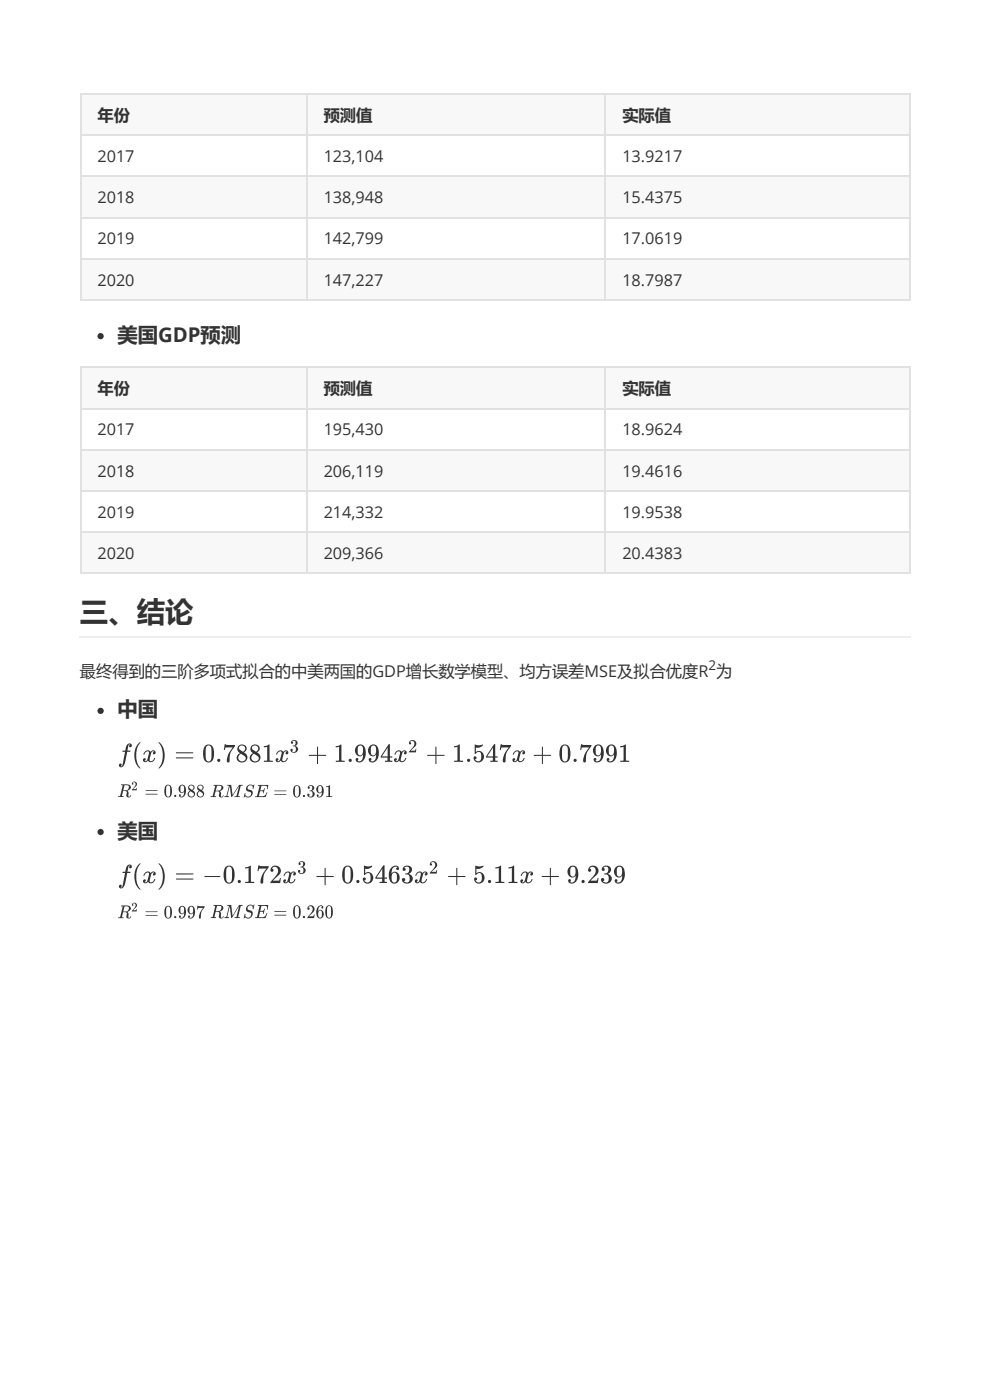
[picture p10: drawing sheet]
<svg xmlns="http://www.w3.org/2000/svg" width="210mm" height="297mm" viewBox="0 0 210 297" stroke-linecap="round" stroke-linejoin="round" font-family="sans-serif">
<g fill="#f8f8f8">
<path d="M16.9 19.8h48v8.7h-48z"/>
<path d="M64.9 19.8h63.2v8.7h-63.2z"/>
<path d="M128.1 19.8h64.6v8.7h-64.6z"/>
<path d="M16.9 37.2h48v8.8h-48z"/>
<path d="M64.9 37.2h63.2v8.8h-63.2z"/>
<path d="M128.1 37.2h64.6v8.8h-64.6z"/>
<path d="M16.9 54.7h48v8.7h-48z"/>
<path d="M64.9 54.7h63.2v8.7h-63.2z"/>
<path d="M128.1 54.7h64.6v8.7h-64.6z"/>
</g>
<path d="M16.9 19.9h176.1M17.1 19.8v43.9M65 19.8v43.9M128.2 19.8v43.9M192.8 19.8v43.9M16.9 37.4h176.1M16.9 28.6h176.1M16.9 54.8h176.1M16.9 46.1h176.1M16.9 63.6h176.1" fill="none" stroke="#dfe2e5" stroke-width=".26"/>
<g fill="#f8f8f8">
<path d="M16.9 77.7h48v8.8h-48z"/>
<path d="M64.9 77.7h63.2v8.8h-63.2z"/>
<path d="M128.1 77.7h64.6v8.8h-64.6z"/>
<path d="M16.9 95.2h48v8.7h-48z"/>
<path d="M64.9 95.2h63.2v8.7h-63.2z"/>
<path d="M128.1 95.2h64.6v8.7h-64.6z"/>
<path d="M16.9 112.7h48v8.7h-48z"/>
<path d="M64.9 112.7h63.2v8.7h-63.2z"/>
<path d="M128.1 112.7h64.6v8.7h-64.6z"/>
</g>
<path d="M16.9 77.9h176.1M17.1 77.7v44M65 77.7v44M128.2 77.7v44M192.8 77.7v44M16.9 95.3h176.1M16.9 86.6h176.1M16.9 112.8h176.1M16.9 104.1h176.1M16.9 121.5h176.1" fill="none" stroke="#dfe2e5" stroke-width=".26"/>
<circle cx="21.3" cy="71.2" r=".66" fill="#333"/>
<path d="M16.9 135h176.1" fill="none" stroke="#eee" stroke-width=".26"/>
<g fill="#333">
<path d="M27 157.8a.51 .51 0 0 1 .6-.3 .51 .51 0 0 1 .3 .6l-.2 .2h-.3v-.3l.2-.2h-.3l-.3 1.3h.6v.1l-.7 .1a5.4 5.4 0 0 1-1 3.2 .41 .41 0 0 1-.7-.1 .41 .41 0 0 1 .5-.5l-.1 .5 .2-.1 .2-.3 .5-2.7h-.6l.1-.2a.48 .48 0 0 0 .5-.1 .48 .48 0 0 0 .2-.5z"/>
<path d="M29.5 157.4l.3-.1a4.7 4.7 0 0 0 0 5.5 3.4 3.4 0 0 1-1.2-3.9l.5-1z"/>
<path d="M30.7 159.3l.6-.3 .6 .4a.52 .52 0 0 1 .8-.4 .52 .52 0 0 1 0 .8h-.2l-.1-.2 .3-.3h-.5a3 3 0 0 0-.4 2 1.08 1.08 0 0 0 1-.7h.1a.87 .87 0 0 1-.6 .8 .87 .87 0 0 1-1-.2 .51 .51 0 0 1-.7 .3 .51 .51 0 0 1-.1-.8h.1a.29 .29 0 0 1 .2 .3 .29 .29 0 0 1-.2 .2v.1a.47 .47 0 0 0 .5-.1 .47 .47 0 0 0 .2-.5l.1-.4a.73 .73 0 0 0-.1-1.1l-.4 .2-.3 .5h-.2z"/>
<path d="M33.6 157.3a3.6 3.6 0 0 1 1 4.4l-.4 .7-.6 .5a4.7 4.7 0 0 0 0-5.6z"/>
<path d="M47.6 157.7l.6 .2h1.6l-.4 .7a3.7 3.7 0 0 0-.8 2.8 .3 .3 0 0 1-.4 .2 .3 .3 0 0 1-.2-.4 4.6 4.6 0 0 1 1.3-2.8h-1.3a.42 .42 0 0 0-.4 .5h-.2z"/>
<path d="M55.9 158.1l1.2-.3v3.3l.7 .1v.3h-1.9v-.3l.7-.1v-2.9l-.7 .2z"/>
<path d="M58.8 159.3l.6-.3 .6 .4a.52 .52 0 0 1 .8-.4 .52 .52 0 0 1 .1 .8h-.3l-.1-.2 .3-.3h-.5a3 3 0 0 0-.4 2 1.08 1.08 0 0 0 1-.7h.1a.87 .87 0 0 1-.6 .8 .87 .87 0 0 1-1-.2 .51 .51 0 0 1-.7 .3 .51 .51 0 0 1-.1-.8h.1a.29 .29 0 0 1 .2 .3 .29 .29 0 0 1-.2 .2v.1a.47 .47 0 0 0 .6-.1 .47 .47 0 0 0 .1-.5l.1-.4a.73 .73 0 0 0-.1-1.1l-.4 .2-.3 .5h-.2z"/>
<path d="M61.8 157a.67 .67 0 0 1 1.1 .1 .67 .67 0 0 1-.4 1 .78 .78 0 0 1 .6 1.1 .78 .78 0 0 1-1.2 .3 .38 .38 0 0 1-.4-.4 .38 .38 0 0 1 .4-.4 .25 .25 0 0 1 .1 .3 .25 .25 0 0 1-.2 .2 .58 .58 0 0 0 .9-.3 .58 .58 0 0 0-.5-.7l-.2-.2a.52 .52 0 0 0 .6-.4 .52 .52 0 0 0-.4-.6l-.3 .2a.25 .25 0 0 1 .2 .3 .25 .25 0 0 1-.4 .1 .25 .25 0 0 1-.1-.4z"/>
<path d="M65.4 160h1.7l.2-1.8 .1 1.8 1.7 .1-1.7 .1v1.6l-.2 .1-.1-1.7h-1.6z"/>
<path d="M71.1 158.1l1.2-.3v3.3l.7 .1v.3h-1.9v-.3l.7-.1v-2.9l-.7 .2z"/>
<path d="M83.8 159.3l.7-.3 .6 .4a.52 .52 0 0 1 .8-.4 .52 .52 0 0 1 0 .8h-.2l-.1-.2 .2-.3h-.4a3 3 0 0 0-.4 2 1.08 1.08 0 0 0 1-.7 .87 .87 0 0 1-.5 .8 .87 .87 0 0 1-1-.2 .51 .51 0 0 1-.7 .3 .51 .51 0 0 1-.1-.8h.1a.29 .29 0 0 1 .2 .3 .29 .29 0 0 1-.2 .2v.1a.47 .47 0 0 0 .5-.1 .47 .47 0 0 0 .2-.5l.1-.4a.73 .73 0 0 0-.1-1.1l-.5 .2-.2 .5h-.2z"/>
<path d="M86.8 157a.85 .85 0 0 1 1.3 .3 .85 .85 0 0 1-.5 1.2l-.6 .6h.9l.1-.4h.2l-.1 .7h-1.5l.7-.9a.84 .84 0 0 0 0-1.5l-.4 .3a.24 .24 0 0 1 .2 .2 .24 .24 0 0 1-.2 .3 .24 .24 0 0 1-.3-.3z"/>
<path d="M90.5 160h1.7l.1-1.8 .1 1.8 1.8 .1-1.8 .1v1.6l-.1 .1-.1-1.7h-1.6z"/>
<path d="M96.2 158.1l1.2-.3v3.3l.7 .1v.3h-1.9v-.3l.7-.1v-2.9l-.7 .2z"/>
<path d="M100.6 157.8a2.24 2.24 0 0 0 1.7 0 1.2 1.2 0 0 1-1.5 .6v1a1.19 1.19 0 0 1 1.6 .3 1.19 1.19 0 0 1-.2 1.6 1.19 1.19 0 0 1-1.6 0 .53 .53 0 0 1-.4-.5 .53 .53 0 0 1 .4-.5 .31 .31 0 0 1 .3 .3 .31 .31 0 0 1-.3 .3 .74 .74 0 0 0 1 .4 .74 .74 0 0 0 .3-1 .69 .69 0 0 0-.3-.9 .69 .69 0 0 0-.9 .4z"/>
<path d="M106 157.7l.6 .2h1.6l-.3 .7a3.7 3.7 0 0 0-.9 2.8 .3 .3 0 0 1-.3 .2 .3 .3 0 0 1-.2-.4 4.6 4.6 0 0 1 1.2-2.8h-1.2a.42 .42 0 0 0-.4 .5h-.2z"/>
<path d="M108.9 159.3l.7-.3 .6 .4a.52 .52 0 0 1 .7-.4 .52 .52 0 0 1 .1 .8h-.2l-.2-.2 .3-.3h-.4a3 3 0 0 0-.5 2 1.08 1.08 0 0 0 1-.7h.1a.87 .87 0 0 1-.6 .8 .87 .87 0 0 1-.9-.2 .51 .51 0 0 1-.8 .3 .51 .51 0 0 1-.1-.8h.2a.29 .29 0 0 1 .2 .3 .29 .29 0 0 1-.3 .2l.1 .1a.47 .47 0 0 0 .5-.1 .47 .47 0 0 0 .1-.5l.1-.4a.73 .73 0 0 0-.1-1.1l-.4 .2-.3 .5h-.1z"/>
<path d="M113.1 160h1.7l.1-1.8 .1 1.8 1.7 .1-1.7 .1v1.6l-.1 .1-.1-1.7h-1.7z"/>
<path d="M123.1 157.7l.6 .2h1.6l-.4 .7a3.7 3.7 0 0 0-.8 2.8 .3 .3 0 0 1-.4 .2 .3 .3 0 0 1-.2-.4 4.6 4.6 0 0 1 1.3-2.8h-1.3a.42 .42 0 0 0-.4 .5h-.2z"/>
<path d="M131.4 158.1l1.2-.3v3.3l.7 .1v.3h-1.9v-.3l.7-.1v-2.9l-.7 .2z"/>
<path d="M28.1 165.8a.59 .59 0 0 1 .9 .2 .59 .59 0 0 1-.4 .8l-.4 .4a.54 .54 0 0 0 .8-.2l-.1 .5h-1l.6-.8a.55 .55 0 0 0 .2-.5 .55 .55 0 0 0-.4-.4l-.1 .2a.17 .17 0 0 1 0 .3 .18 .18 0 0 1-.3-.2z"/>
<path d="M48.2 166.3l.8 .1 .3 2.1 1.3-2.1 .8-.1v.2l-.4 .1-.6 2.1 .4 .1a.36 .36 0 0 1-.6 .1h-.5l.4-.2 .5-2.2-1.6 2.4-.3-2.3-.5 2 .3 .1v.2h-.9l-.1-.1a.6 .6 0 0 0 .6-.8l.4-1.5h-.4z"/>
<path d="M52.3 166.6l.3-.2a.82 .82 0 0 1 1 .1l.3-.2-.2 .8-.2 .1a.54 .54 0 0 0-.5-.8 .54 .54 0 0 0-.4 .9 .88 .88 0 0 1 .8 1.2 .88 .88 0 0 1-1.4 .3l-.4 .2 .2-.9h.2a.59 .59 0 0 0 .5 .7 .59 .59 0 0 0 .6-.6 .59 .59 0 0 0-.7-.5 .67 .67 0 0 1-.1-1.1z"/>
<path d="M54.7 166.3h2.1l-.1 .9-.1 .1a.58 .58 0 0 0-.2-.7 .58 .58 0 0 0-.7-.1h-.3l-.3 .9a.58 .58 0 0 0 .9-.3l-.2 1h-.1v-.4h-.6l-.3 1a1.23 1.23 0 0 0 1.8-.8l-.4 1h-2.2l.5-.3 .5-2-.4-.1z"/>
<path d="M65.4 166.6a.65 .65 0 0 1 1 0 .65 .65 0 0 1-.3 1 .73 .73 0 0 1 .5 .9 .73 .73 0 0 1-1 .5 .43 .43 0 0 1-.5-.3 .43 .43 0 0 1 .2-.5 .24 .24 0 0 1 .3 .2 .24 .24 0 0 1-.3 .3 .56 .56 0 0 0 .9-.3 .56 .56 0 0 0-.5-.7l-.1-.1a.5 .5 0 0 0 .5-.5 .5 .5 0 0 0-.4-.5l-.3 .1a.22 .22 0 0 1 .2 .3 .22 .22 0 0 1-.2 .2 .22 .22 0 0 1-.2-.3z"/>
<path d="M69.1 166.6l.8-.2v2.3h.5v.2h-1.3v-.2h.5v-2l-.5 .1z"/>
<path d="M27 183.4a.51 .51 0 0 1 .6-.2 .51 .51 0 0 1 .3 .6l-.2 .2h-.3v-.3l.2-.2h-.3l-.3 1.2h.6v.2l-.7 .1a5.4 5.4 0 0 1-1 3.2 .41 .41 0 0 1-.7-.1 .41 .41 0 0 1 .5-.6l.1 .3-.2 .3 .3-.3 .6-2.8h-.5v-.2a.48 .48 0 0 0 .5-.1 .48 .48 0 0 0 .2-.6z"/>
<path d="M29.5 183.1l.3-.1a4.7 4.7 0 0 0 0 5.5 3.4 3.4 0 0 1-1.2-3.9l.5-1z"/>
<path d="M30.7 185l.6-.3 .6 .3a.52 .52 0 0 1 .8-.3 .52 .52 0 0 1 .1 .8h-.3l-.1-.2 .3-.3h-.5a3 3 0 0 0-.4 1.9 1.08 1.08 0 0 0 1-.6h.1a.87 .87 0 0 1-.6 .8 .87 .87 0 0 1-1-.2 .51 .51 0 0 1-.7 .3 .51 .51 0 0 1-.1-.8l.1-.1a.29 .29 0 0 1 .2 .3 .29 .29 0 0 1-.2 .3 .47 .47 0 0 0 .6 0 .47 .47 0 0 0 .1-.5l.1-.4a.73 .73 0 0 0-.1-1.1l-.4 .2-.3 .5h-.2z"/>
<path d="M33.6 183a3.6 3.6 0 0 1 1 4.4l-.4 .7-.6 .4a4.7 4.7 0 0 0 0-5.5z"/>
<path d="M43.3 185.7l3.3-.1 .1 .1-.1 .2h-3.2z"/>
<path d="M51.9 183.8l1.2-.3v3.3l.7 .1v.2h-1.9v-.2l.7-.1v-2.9l-.7 .1z"/>
<path d="M54.7 183.4l.6 .1 1.6 .1-.4 .7a3.7 3.7 0 0 0-.8 2.8 .3 .3 0 0 1-.3 .1 .3 .3 0 0 1-.2-.3 4.6 4.6 0 0 1 1.2-2.8h-1.2a.42 .42 0 0 0-.4 .5h-.3z"/>
<path d="M57.6 183.7a1.16 1.16 0 0 1 1.7 .3 1.16 1.16 0 0 1-.5 1.6l-1 1h1.3l.2-.5h.2l-.2 1h-2v-.2l.9-1a1.36 1.36 0 0 0 .2-2.2 .61 .61 0 0 0-.8 .4 .33 .33 0 0 1 .3 .3 .33 .33 0 0 1-.3 .4 .33 .33 0 0 1-.3-.4z"/>
<path d="M60.4 185l.6-.3 .6 .3a.52 .52 0 0 1 .8-.3 .52 .52 0 0 1 0 .8h-.2l-.1-.2 .3-.3h-.5a3 3 0 0 0-.4 1.9 1.08 1.08 0 0 0 1-.6h.1a.87 .87 0 0 1-.6 .8 .87 .87 0 0 1-1-.2 .51 .51 0 0 1-.7 .3 .51 .51 0 0 1-.1-.8l.1-.1a.29 .29 0 0 1 .2 .3 .29 .29 0 0 1-.2 .3 .47 .47 0 0 0 .5 0 .47 .47 0 0 0 .2-.5l.1-.4a.73 .73 0 0 0-.1-1.1l-.4 .2-.3 .5h-.2z"/>
<path d="M63.4 182.7a.67 .67 0 0 1 1.1 0 .67 .67 0 0 1-.4 1.1 .76 .76 0 0 1 .6 .9 .76 .76 0 0 1-1 .5 .45 .45 0 0 1-.5-.3 .45 .45 0 0 1 .2-.5 .25 .25 0 0 1 .2 .2 .25 .25 0 0 1-.2 .3 .58 .58 0 0 0 .9-.3 .58 .58 0 0 0-.5-.8l-.2-.1a.52 .52 0 0 0 .6-.4 .52 .52 0 0 0-.4-.6l-.3 .1a.26 .26 0 0 1 .2 .4 .26 .26 0 0 1-.4 .1 .26 .26 0 0 1-.1-.4z"/>
<path d="M67 185.7l1.8-.1 .1-1.7 .1 1.7 1.7 .1-1.7 .2v1.6l-.1 .1-.1-1.7h-1.7z"/>
<path d="M77.1 183.4h.1a2.24 2.24 0 0 0 1.6 .1 1.2 1.2 0 0 1-1.5 .6v1a1.19 1.19 0 0 1 1.6 .3 1.19 1.19 0 0 1-.2 1.6 1.19 1.19 0 0 1-1.6 0 .53 .53 0 0 1-.3-.6 .53 .53 0 0 1 .4-.5 .32 .32 0 0 1 .3 .4 .32 .32 0 0 1-.4 .3 .74 .74 0 0 0 1 .4 .74 .74 0 0 0 .4-1 .69 .69 0 0 0-.4-.9 .69 .69 0 0 0-.9 .3z"/>
<path d="M85.5 183.7a.95 .95 0 0 1 1.6 .1 .95 .95 0 0 1-.5 1.4 1.04 1.04 0 0 1 .8 1.2 1.04 1.04 0 0 1-1.2 .9 .77 .77 0 0 1-.8-.3 .77 .77 0 0 1-.1-.9 .36 .36 0 0 1 .5 .2 .36 .36 0 0 1-.3 .5 .72 .72 0 0 0 1 .2 .72 .72 0 0 0 .3-.9 .94 .94 0 0 0-1-.9 .82 .82 0 0 0 .8-.6 .82 .82 0 0 0-.4-.9l-.6 .2a.36 .36 0 0 1 .3 .5 .36 .36 0 0 1-.5 .2 .36 .36 0 0 1-.1-.6z"/>
<path d="M88.3 185l.6-.3 .6 .3a.52 .52 0 0 1 .8-.3 .52 .52 0 0 1 0 .8h-.2l-.1-.2 .3-.3h-.5a3 3 0 0 0-.4 1.9 1.08 1.08 0 0 0 1-.6 .87 .87 0 0 1-.5 .8 .87 .87 0 0 1-1-.2 .51 .51 0 0 1-.7 .3 .51 .51 0 0 1-.1-.8l.1-.1a.29 .29 0 0 1 .2 .3 .29 .29 0 0 1-.2 .3 .47 .47 0 0 0 .5 0 .47 .47 0 0 0 .2-.5l.1-.4a.73 .73 0 0 0-.1-1.1l-.4 .2-.3 .5h-.2z"/>
<path d="M91.2 182.7a.85 .85 0 0 1 1.3 .3 .85 .85 0 0 1-.5 1.2l-.6 .6 1-.1v-.3h.2l-.1 .7h-1.5l.8-.9a.84 .84 0 0 0-.1-1.5l-.4 .3a.24 .24 0 0 1 .2 .2 .24 .24 0 0 1-.2 .2 .24 .24 0 0 1-.3-.2z"/>
<path d="M94.9 185.7l1.7-.1 .2-1.7 .1 1.7 1.7 .1-1.7 .2v1.6l-.2 .1-.1-1.7h-1.6z"/>
<path d="M100.7 183.4a2.24 2.24 0 0 0 1.7 .1 1.2 1.2 0 0 1-1.5 .6v1a1.19 1.19 0 0 1 1.6 .3 1.19 1.19 0 0 1-.2 1.6 1.19 1.19 0 0 1-1.6 0 .53 .53 0 0 1-.4-.6 .53 .53 0 0 1 .4-.5 .32 .32 0 0 1 .4 .4 .32 .32 0 0 1-.4 .3 .74 .74 0 0 0 1 .4 .74 .74 0 0 0 .4-1 .69 .69 0 0 0-.4-.9 .69 .69 0 0 0-.9 .3z"/>
<path d="M104.9 183.8l1.2-.3v3.3l.7 .1v.2h-1.9v-.2l.7-.1v-2.9l-.7 .1z"/>
<path d="M107.7 183.8l1.2-.3v3.3l.7 .1v.2h-1.9v-.2l.7-.1v-2.9l-.7 .1z"/>
<path d="M110.6 185l.6-.3 .6 .3a.52 .52 0 0 1 .8-.3 .52 .52 0 0 1 .1 .8h-.2l-.2-.2 .3-.3h-.5a3 3 0 0 0-.4 1.9 1.08 1.08 0 0 0 1-.6h.1a.87 .87 0 0 1-.6 .8 .87 .87 0 0 1-.9-.2 .51 .51 0 0 1-.8 .3 .51 .51 0 0 1-.1-.8l.2-.1a.29 .29 0 0 1 .2 .3 .29 .29 0 0 1-.3 .3 .47 .47 0 0 0 .6 0 .47 .47 0 0 0 .1-.5l.1-.4a.73 .73 0 0 0-.1-1.1l-.4 .2-.3 .5h-.2z"/>
<path d="M114.7 185.7l1.8-.1 .1-1.7 .1 1.7 1.7 .1-1.7 .2v1.6l-.1 .1-.1-1.7h-1.7z"/>
<path d="M124.9 183.7a1.16 1.16 0 0 1 1.7 .3 1.16 1.16 0 0 1-.5 1.6l-1 1h1.3l.2-.5h.2l-.2 1h-2v-.2l.9-1a1.36 1.36 0 0 0 .2-2.2 .61 .61 0 0 0-.8 .4 .33 .33 0 0 1 .3 .3 .33 .33 0 0 1-.3 .4 .33 .33 0 0 1-.3-.4z"/>
<path d="M127.7 183.7a.95 .95 0 0 1 1.5 .1 .95 .95 0 0 1-.5 1.4 1.04 1.04 0 0 1 .9 1.2 1.04 1.04 0 0 1-1.2 .9 .77 .77 0 0 1-.9-.3 .77 .77 0 0 1 0-.9 .36 .36 0 0 1 .5 .2 .36 .36 0 0 1-.3 .5 .72 .72 0 0 0 .9 .2 .72 .72 0 0 0 .3-.9 .94 .94 0 0 0-.9-.9 .82 .82 0 0 0 .8-.6 .82 .82 0 0 0-.4-.9l-.6 .2a.36 .36 0 0 1 .3 .5 .36 .36 0 0 1-.5 .2 .36 .36 0 0 1-.1-.6z"/>
<path d="M28.1 191.4a.59 .59 0 0 1 .9 .2 .59 .59 0 0 1-.4 .9l-.4 .4a.54 .54 0 0 0 .8-.3l-.1 .6h-1l.6-.8a.55 .55 0 0 0 .2-.5 .55 .55 0 0 0-.4-.5l-.1 .2a.17 .17 0 0 1 0 .3 .17 .17 0 0 1-.3-.1z"/>
<path d="M41.8 191.9l1.6 .1-.4 .7a2.79 2.79 0 0 0-.5 1.9h-.3a2.45 2.45 0 0 1 .8-2.2h-1.1v.4h-.2z"/>
<path d="M48.2 191.8h.8l.3 2.3 1.3-2.3h.8l-.4 .2-.6 2.3 .4 .1v.1h-1.1l.4-.2 .5-2.3-1.6 2.6-.3-2.6-.5 2.2 .3 .2v.1l-.9 .1-.1-.2a.63 .63 0 0 0 .6-.8l.4-1.6h-.4z"/>
<path d="M52.5 191.9a.89 .89 0 0 1 1.1 0l.3-.2-.2 .9-.2 .1a.55 .55 0 0 0-.1-.7 .55 .55 0 0 0-.8 .1 .55 .55 0 0 0 .1 .7 .91 .91 0 0 1 .8 1.1 .91 .91 0 0 1-1.2 .7 .4 .4 0 0 0-.6 .1l.1-1 .2-.1a.6 .6 0 0 0 .4 .8 .6 .6 0 0 0 .7-.5 .6 .6 0 0 0-.6-.6 .77 .77 0 0 1 0-1.4z"/>
<path d="M54.7 191.8h2.1l-.1 .9-.1 .1a.6 .6 0 0 0-.1-.7 .6 .6 0 0 0-.8-.1h-.3l-.3 1a.55 .55 0 0 0 .9-.4h.1l-.3 1.1-.1-.1v-.4h-.6l-.3 1.1a1.21 1.21 0 0 0 1.8-.9l-.4 1.2-2.2-.1 .5-.3 .5-2.2h-.4z"/>
<path d="M65.3 192.1a.86 .86 0 0 1 1.3 .3 .86 .86 0 0 1-.5 1.2l-.6 .6h.9l.1-.4h.1l-.1 .8h-1.4l.7-1a.9 .9 0 0 0-.1-1.6l-.4 .3a.23 .23 0 0 1 .3 .3 .23 .23 0 0 1-.3 .2 .23 .23 0 0 1-.2-.2z"/>
<path d="M37.3 159.5l3.6-.1v.1l-3.6 .1zM37.3 160.5h3.6v.1v.1h-3.6z"/>
<path d="M43.5 158a1.19 1.19 0 0 1 1.4 0 1.19 1.19 0 0 1 .4 1.3 2.06 2.06 0 0 1-.7 2.2 1.18 1.18 0 0 1-1.2-.2 1.18 1.18 0 0 1-.4-1.2l.1-1.3zM43.8 158.1l-.2 1.1a2.36 2.36 0 0 0 .4 2.1 .76 .76 0 0 0 .8-1v-.7a1.48 1.48 0 0 0-.5-1.6z"/>
<path d="M50.6 158a.92 .92 0 0 1 1.3-.1 .92 .92 0 0 1 0 1.4l-.2 .1a1.13 1.13 0 0 1 .7 1.4 1.13 1.13 0 0 1-1.4 .8 1.13 1.13 0 0 1-.8-1.3l.6-.7-.4-.4-.1-.5v.4v-.7zM50.7 158.2a.64 .64 0 0 0 .4 .9l.4 .2 .1-.1a.71 .71 0 0 0 .2-1 .76 .76 0 0 0-1.1 0zM50.7 160a.77 .77 0 0 0 .2 1.3 .77 .77 0 0 0 1.1-.9l-.6-.4a.36 .36 0 0 0-.7 0z"/>
<path d="M53.3 158a.92 .92 0 0 1 1.4-.1 .92 .92 0 0 1-.1 1.4l-.2 .1a1.13 1.13 0 0 1 .7 1.4 1.13 1.13 0 0 1-1.3 .8 1.13 1.13 0 0 1-.9-1.3l.7-.7-.4-.4-.2-.5v.4l.1-.7zM53.4 158.2a.64 .64 0 0 0 .5 .9l.3 .2 .2-.1a.71 .71 0 0 0 .1-1 .76 .76 0 0 0-1.1 0zM53.5 160a.77 .77 0 0 0 .2 1.3 .77 .77 0 0 0 1-.9l-.5-.4a.36 .36 0 0 0-.7 0z"/>
<path d="M75.6 158.1a1.08 1.08 0 0 1 1.2-.2 1.08 1.08 0 0 1 .6 1 1.95 1.95 0 0 1-1.3 2.7 .54 .54 0 0 1-.7-.3 .54 .54 0 0 1 .2-.7 .3 .3 0 0 1 .3 .3 .3 .3 0 0 1-.2 .3v.1a.84 .84 0 0 0 .9-.2 .84 .84 0 0 0 .3-.8v-.4a1 1 0 0 1-1.2 .2 1 1 0 0 1-.5-1.1zM76 158.1l-.2 .5a1.41 1.41 0 0 0 .3 1.5 .86 .86 0 0 0 .8-1.3l-.1-.4a.52 .52 0 0 0-.8-.3z"/>
<path d="M78.3 158.1a1.08 1.08 0 0 1 1.2-.2 1.08 1.08 0 0 1 .7 1 1.95 1.95 0 0 1-1.3 2.7 .54 .54 0 0 1-.7-.3 .54 .54 0 0 1 .2-.7 .3 .3 0 0 1 .3 .3 .3 .3 0 0 1-.3 .3l.1 .1a.84 .84 0 0 0 .9-.2 .84 .84 0 0 0 .3-.8v-.4a1 1 0 0 1-1.2 .2 1 1 0 0 1-.5-1.1zM78.7 158.1l-.1 .5a1.41 1.41 0 0 0 .3 1.5 .86 .86 0 0 0 .8-1.3l-.1-.4a.52 .52 0 0 0-.9-.3z"/>
<path d="M82.3 157.7h.3v2.6h.5v.2h-.5v.6l.5 .1v.3h-1.6v-.3l.6-.1v-.6h-1.5v-.2zM82.1 158.4l-1.2 1.9h1.2z"/>
<path d="M104.6 157.7h.3v2.6h.5v.2h-.5v.6l.5 .1v.3h-1.6v-.3l.6-.1v-.6h-1.4v-.2zM104.4 158.4l-1.2 1.9h1.2z"/>
<path d="M119 158a1.19 1.19 0 0 1 1.4 0 1.19 1.19 0 0 1 .4 1.3 2.06 2.06 0 0 1-.7 2.2 1.18 1.18 0 0 1-1.2-.2 1.18 1.18 0 0 1-.4-1.2l.1-1.3zM119.3 158.1l-.3 1.1a2.36 2.36 0 0 0 .5 2.1 .76 .76 0 0 0 .8-1v-.7a1.48 1.48 0 0 0-.5-1.6z"/>
<path d="M126 158.1a1.08 1.08 0 0 1 1.2-.2 1.08 1.08 0 0 1 .6 1 1.95 1.95 0 0 1-1.3 2.7 .54 .54 0 0 1-.7-.3 .54 .54 0 0 1 .2-.7 .3 .3 0 0 1 .3 .3 .3 .3 0 0 1-.2 .3v.1a.84 .84 0 0 0 .9-.2 .84 .84 0 0 0 .3-.8v-.4a1 1 0 0 1-1.2 .2 1 1 0 0 1-.5-1.1zM126.4 158.1l-.2 .5a1.41 1.41 0 0 0 .3 1.5 .86 .86 0 0 0 .8-1.3l-.1-.4a.52 .52 0 0 0-.8-.3z"/>
<path d="M128.7 158.1a1.08 1.08 0 0 1 1.2-.2 1.08 1.08 0 0 1 .7 1 1.95 1.95 0 0 1-1.3 2.7 .54 .54 0 0 1-.7-.3 .54 .54 0 0 1 .2-.7 .3 .3 0 0 1 .3 .3 .3 .3 0 0 1-.3 .3l.1 .1a.84 .84 0 0 0 .9-.2 .84 .84 0 0 0 .3-.8v-.4a1 1 0 0 1-1.2 .2 1 1 0 0 1-.5-1.1zM129.1 158.1l-.1 .5a1.41 1.41 0 0 0 .3 1.5 .86 .86 0 0 0 .8-1.3l-.1-.4a.52 .52 0 0 0-.9-.3z"/>
<path d="M25.7 166.2h.3a1.68 1.68 0 0 1 1.7 .4 .77 .77 0 0 1-.8 1 .92 .92 0 0 1 .3 1v.1a.27 .27 0 0 0 .3 .1 .27 .27 0 0 0 .2-.3 .49 .49 0 0 1-.6 .5 .49 .49 0 0 1-.3-.7 .5 .5 0 0 0-.1-.6 .5 .5 0 0 0-.6-.1l-.3 1.1h.4l-.1 .2h-1.1l.1-.2h.3l.4-1.6 .2-.7h-.4zM26.4 166.4l-.3 1.1a.79 .79 0 0 0 .9-.1 .79 .79 0 0 0 .2-.9z"/>
<path d="M30.8 167.5h2.6l-2.5 .1zM30.8 168.3h2.6l-2.5 .1z"/>
<path d="M35.2 166.4a.81 .81 0 0 1 .9 .1 .81 .81 0 0 1 .3 .8 1.25 1.25 0 0 1-.7 1.7 .96 .96 0 0 1-.9-1.4l.1-.8zM35.3 166.6l-.1 .4a2.13 2.13 0 0 0 .3 1.8h.3a2.56 2.56 0 0 0 0-2.3z"/>
<path d="M38.1 166.5a.7 .7 0 0 1 1.1 .2 1.55 1.55 0 0 1-.8 2.3 .45 .45 0 0 1-.4-.6h.3l-.1 .4a.57 .57 0 0 0 .8-.7v-.3a.73 .73 0 0 1-.9 0 .73 .73 0 0 1-.3-.9zM38.3 166.6a1 1 0 0 0 .3 1.3 .81 .81 0 0 0 .5-.7 .81 .81 0 0 0-.5-.8z"/>
<path d="M40 166.5a.65 .65 0 0 1 1.1 0 .65 .65 0 0 1-.3 1 .78 .78 0 0 1 .5 .9 .78 .78 0 0 1-1 .6 .78 .78 0 0 1-.5-1l.4-.4-.3-.3-.1-.3v.3zM40.2 166.5a.42 .42 0 0 0 .2 .7l.3 .2 .1-.1a.48 .48 0 0 0 .1-.7 .48 .48 0 0 0-.7-.1zM40.2 167.8a.55 .55 0 0 0-.2 .8 .55 .55 0 0 0 .7 .2 .55 .55 0 0 0 .2-.7l-.5-.4z"/>
<path d="M42 166.5a.65 .65 0 0 1 1 0 .65 .65 0 0 1-.3 1 .78 .78 0 0 1 .5 .9 .78 .78 0 0 1-.9 .6 .78 .78 0 0 1-.6-1l.4-.4-.2-.3-.1-.3v.3zM42.1 166.5a.42 .42 0 0 0 .3 .7l.2 .2 .1-.1a.48 .48 0 0 0 .1-.7 .48 .48 0 0 0-.7-.1zM42.1 167.8a.55 .55 0 0 0-.2 .8 .55 .55 0 0 0 .7 .2 .55 .55 0 0 0 .2-.7l-.5-.4z"/>
<path d="M45.3 166.3h.3a1.72 1.72 0 0 1 1.7 .4 .74 .74 0 0 1-.8 .9 .87 .87 0 0 1 .3 1.1v.1a.27 .27 0 0 0 .3 0 .27 .27 0 0 0 .2-.3 .51 .51 0 0 1-.7 .5 .51 .51 0 0 1-.2-.9 .51 .51 0 0 0-.7-.4l-.3 1h.4l-.1 .2h-1.1l.1-.2h.3l.4-1.5 .2-.7h-.4zM46 166.5l-.3 1.1a.77 .77 0 0 0 .9-.1 .77 .77 0 0 0 .2-.9z"/>
<path d="M58.1 167.6h2.5l-2.4 .1zM58.1 168.3h2.5l-2.5 .1z"/>
<path d="M62.5 166.5a.9 .9 0 0 1 1 .2 .9 .9 0 0 1 .2 1 .93 .93 0 0 1-1 1.3 1.7 1.7 0 0 1-.2-2.5zM62.6 166.7l-.1 .4a1.99 1.99 0 0 0 .2 1.7h.3a2.39 2.39 0 0 0 0-2.2z"/>
<path d="M67.3 166.6a.71 .71 0 0 1 1.1 .2 1.48 1.48 0 0 1-.8 2.2h-.2a.33 .33 0 0 1-.3-.3 .33 .33 0 0 1 .2-.3l.2 .1-.1 .3a.65 .65 0 0 0 .7-.2 .65 .65 0 0 0 .1-.7v-.1a.72 .72 0 0 1-1 .1 .72 .72 0 0 1-.2-.9zM67.5 166.7a.94 .94 0 0 0 .3 1.3 .77 .77 0 0 0 .5-.7 .77 .77 0 0 0-.5-.7z"/>
<path d="M37.3 185.1h3.6l.1 .1-3.6 .1zM37.3 186.2h3.6l.1 .1-.1 .1h-3.5z"/>
<path d="M47.8 183.7a1.19 1.19 0 0 1 1.4 0 1.19 1.19 0 0 1 .5 1.3 2.06 2.06 0 0 1-.7 2.2 1.19 1.19 0 0 1-1.3-.2 1.19 1.19 0 0 1-.3-1.2v-1.3zM48.1 183.8l-.2 1.1a2.35 2.35 0 0 0 .4 2.1 .76 .76 0 0 0 .8-1l.1-.7a1.48 1.48 0 0 0-.5-1.6z"/>
<path d="M73 183.7a1.19 1.19 0 0 1 1.3 0 1.19 1.19 0 0 1 .5 1.3 2.06 2.06 0 0 1-.7 2.2 1.19 1.19 0 0 1-1.2-.2 1.19 1.19 0 0 1-.4-1.2l.1-1.3zM73.2 183.8l-.2 1.1a2.35 2.35 0 0 0 .4 2.1 .76 .76 0 0 0 .9-1v-.7a1.48 1.48 0 0 0-.5-1.6z"/>
<path d="M81.2 183.4h.3v2.6h.5v.2h-.5v.6l.5 .1v.2h-1.6v-.2l.5-.1v-.6h-1.4v-.2zM81 184.1l-1.2 1.9h1.2z"/>
<path d="M83 183.7a.79 .79 0 0 1 1-.3 .79 .79 0 0 1 .5 .8 .3 .3 0 0 1-.5 .1 .3 .3 0 0 1 .2-.5 1 1 0 0 0-1.1 .3 1 1 0 0 0-.2 1 1.01 1.01 0 0 1 1.3-.2 1.01 1.01 0 0 1 .4 1.3 1.14 1.14 0 0 1-1.2 1.1 1.14 1.14 0 0 1-1-1.4l.1-1.3zM83.3 185a1.52 1.52 0 0 0 .1 2 .7 .7 0 0 0 .6-.3 .7 .7 0 0 0 .1-.7 .66 .66 0 0 0-.1-.8 .66 .66 0 0 0-.7-.2z"/>
<path d="M120.6 183.8a1.08 1.08 0 0 1 1.2-.3 1.08 1.08 0 0 1 .6 1.1 1.95 1.95 0 0 1-1.3 2.7 .54 .54 0 0 1-.6-.3 .54 .54 0 0 1 .1-.7 .3 .3 0 0 1 .3 .3 .3 .3 0 0 1-.2 .3 .84 .84 0 0 0 .9-.1 .84 .84 0 0 0 .3-.9v-.4a1 1 0 0 1-1.2 .3 1 1 0 0 1-.5-1.1zM121 183.8l-.2 .4a1.41 1.41 0 0 0 .4 1.5 .86 .86 0 0 0 .7-1.2v-.4a.52 .52 0 0 0-.9-.3z"/>
<path d="M130.4 183.8a1.08 1.08 0 0 1 1.3-.3 1.08 1.08 0 0 1 .6 1.1 1.95 1.95 0 0 1-1.3 2.7 .54 .54 0 0 1-.7-.3 .54 .54 0 0 1 .2-.7 .3 .3 0 0 1 .3 .3 .3 .3 0 0 1-.2 .3 .84 .84 0 0 0 .9-.1 .84 .84 0 0 0 .3-.9v-.4a1 1 0 0 1-1.2 .3 1 1 0 0 1-.5-1.1zM130.8 183.8l-.1 .4a1.41 1.41 0 0 0 .3 1.5 .86 .86 0 0 0 .8-1.2l-.1-.4a.52 .52 0 0 0-.9-.3z"/>
<path d="M25.7 191.9h.3a1.68 1.68 0 0 1 1.7 .4 .77 .77 0 0 1-.8 1 .92 .92 0 0 1 .3 1v.1a.27 .27 0 0 0 .3 .1 .27 .27 0 0 0 .2-.3 .49 .49 0 0 1-.6 .5 .49 .49 0 0 1-.3-.8 .5 .5 0 0 0-.1-.6 .5 .5 0 0 0-.6 0l-.3 1 .4 .1-.1 .2h-1.1l.1-.2 .3-.1 .4-1.5 .2-.7h-.4zM26.4 192.1l-.3 1.1a.79 .79 0 0 0 .9-.1 .79 .79 0 0 0 .2-.9z"/>
<path d="M30.8 193.2h2.6l-2.5 .1zM30.8 193.9l2.6 .1-2.5 .1z"/>
<path d="M35.2 192.1a.81 .81 0 0 1 .9 0 .81 .81 0 0 1 .3 .9 1.25 1.25 0 0 1-.7 1.7 .96 .96 0 0 1-.9-1.4l.1-.8zM35.3 192.2l-.1 .5a2.13 2.13 0 0 0 .3 1.8h.3a2.56 2.56 0 0 0 0-2.4z"/>
<path d="M38.1 192.2a.7 .7 0 0 1 1.1 .2 1.55 1.55 0 0 1-.8 2.3 .45 .45 0 0 1-.4-.7l.3 .1-.1 .4a.57 .57 0 0 0 .8-.7v-.3a.73 .73 0 0 1-.9 0 .73 .73 0 0 1-.3-.9zM38.3 192.2v.1a1 1 0 0 0 .3 1.3 .81 .81 0 0 0 .5-.7 .81 .81 0 0 0-.5-.8z"/>
<path d="M40 192.2a.7 .7 0 0 1 1.2 .2 1.55 1.55 0 0 1-.8 2.3 .45 .45 0 0 1-.5-.7l.3 .1-.1 .4a.57 .57 0 0 0 .8-.7v-.3a.73 .73 0 0 1-.9 0 .73 .73 0 0 1-.2-.9zM40.3 192.2l-.1 .1a1 1 0 0 0 .3 1.3 .81 .81 0 0 0 .5-.7 .81 .81 0 0 0-.5-.8z"/>
<path d="M45.3 191.8h.3a1.64 1.64 0 0 1 1.7 .4 .8 .8 0 0 1-.8 1 .98 .98 0 0 1 .3 1.1v.1a.28 .28 0 0 0 .3 0 .28 .28 0 0 0 .1-.3h.1a.49 .49 0 0 1-.6 .6 .49 .49 0 0 1-.3-.8 .5 .5 0 0 0-.1-.6 .5 .5 0 0 0-.6-.1l-.3 1.1 .4 .1-.1 .2h-1.1l.1-.2 .3-.1 .4-1.6 .2-.7h-.4zM46 192l-.3 1.1a.8 .8 0 0 0 .9-.1 .8 .8 0 0 0 .2-.9z"/>
<path d="M58.1 193.1h2.5l-2.4 .1zM58.1 193.9h2.5l-2.5 .1z"/>
<path d="M62.5 192a.81 .81 0 0 1 .9 0 .81 .81 0 0 1 .3 .9 1.31 1.31 0 0 1-.7 1.7 .82 .82 0 0 1-.9-1v-1zM62.6 192.1l-.1 .5a2.27 2.27 0 0 0 .2 1.9h.3a2.74 2.74 0 0 0 0-2.5z"/>
<path d="M67.5 192a.52 .52 0 0 1 .7-.2 .52 .52 0 0 1 .2 .7l-.3-.1 .2-.3-.1-.1a.77 .77 0 0 0-.8 1.1 .73 .73 0 0 1 1-.1 .73 .73 0 0 1 .2 1 .79 .79 0 0 1-1 .6 .79 .79 0 0 1-.6-.9l.1-1zM67.6 193l-.2 .4a.66 .66 0 0 0 .6 1l.2-.3a.86 .86 0 0 0-.4-1.2z"/>
<path d="M69.3 192a.81 .81 0 0 1 .9 0 .81 .81 0 0 1 .3 .9 1.31 1.31 0 0 1-.7 1.7 .82 .82 0 0 1-.9-1v-1zM69.4 192.1l-.1 .5a2.27 2.27 0 0 0 .3 1.9h.2a2.74 2.74 0 0 0 0-2.5z"/>
<circle cx="21.3" cy="150.6" r=".66"/>
<circle cx="46.3" cy="161.1" r=".34"/>
<circle cx="74.2" cy="161.1" r=".34"/>
<circle cx="99.3" cy="161.1" r=".34"/>
<circle cx="121.8" cy="161.1" r=".34"/>
<circle cx="37.1" cy="168.7" r=".23"/>
<circle cx="64.4" cy="168.7" r=".23"/>
<circle cx="21.3" cy="176.3" r=".66"/>
<circle cx="50.7" cy="186.8" r=".34"/>
<circle cx="75.8" cy="186.8" r=".34"/>
<circle cx="103.7" cy="186.8" r=".34"/>
<circle cx="123.5" cy="186.8" r=".34"/>
<circle cx="37.1" cy="194.3" r=".23"/>
<circle cx="64.4" cy="194.3" r=".24"/>
</g>
<text font-size="6" fill="#333" x="16.9" y="131.7">三、结论</text>
<g font-size="4.3" fill="#333">
<text x="24.9" y="72.4">美国GDP预测</text>
<text x="24.9" y="151.8">中国</text>
<text x="24.9" y="177.5">美国</text>
</g>
<g font-size="3.4" fill="#333">
<text x="20.6" y="25.6">年份</text>
<text x="68.6" y="25.6">预测值</text>
<text x="131.8" y="25.6">实际值</text>
<text x="20.6" y="34.3">2017</text>
<text x="68.6" y="34.3">123,104</text>
<text x="131.8" y="34.3">13.9217</text>
<text x="20.6" y="43">2018</text>
<text x="68.6" y="43">138,948</text>
<text x="131.8" y="43">15.4375</text>
<text x="20.6" y="51.8">2019</text>
<text x="68.6" y="51.8">142,799</text>
<text x="131.8" y="51.8">17.0619</text>
<text x="20.6" y="60.5">2020</text>
<text x="68.6" y="60.5">147,227</text>
<text x="131.8" y="60.5">18.7987</text>
<text x="20.6" y="83.5">年份</text>
<text x="68.6" y="83.5">预测值</text>
<text x="131.8" y="83.5">实际值</text>
<text x="20.6" y="92.3">2017</text>
<text x="68.6" y="92.3">195,430</text>
<text x="131.8" y="92.3">18.9624</text>
<text x="20.6" y="101">2018</text>
<text x="68.6" y="101">206,119</text>
<text x="131.8" y="101">19.4616</text>
<text x="20.6" y="109.8">2019</text>
<text x="68.6" y="109.8">214,332</text>
<text x="131.8" y="109.8">19.9538</text>
<text x="20.6" y="118.5">2020</text>
<text x="68.6" y="118.5">209,366</text>
<text x="131.8" y="118.5">20.4383</text>
<text x="16.9" y="143.4">最终得到的三阶多项式拟合的中美两国的GDP增长数学模型、均方误差MSE及拟合优度R 为</text>
</g>
<text font-size="2.9" fill="#333" x="150.1" y="142">2</text>
</svg>
